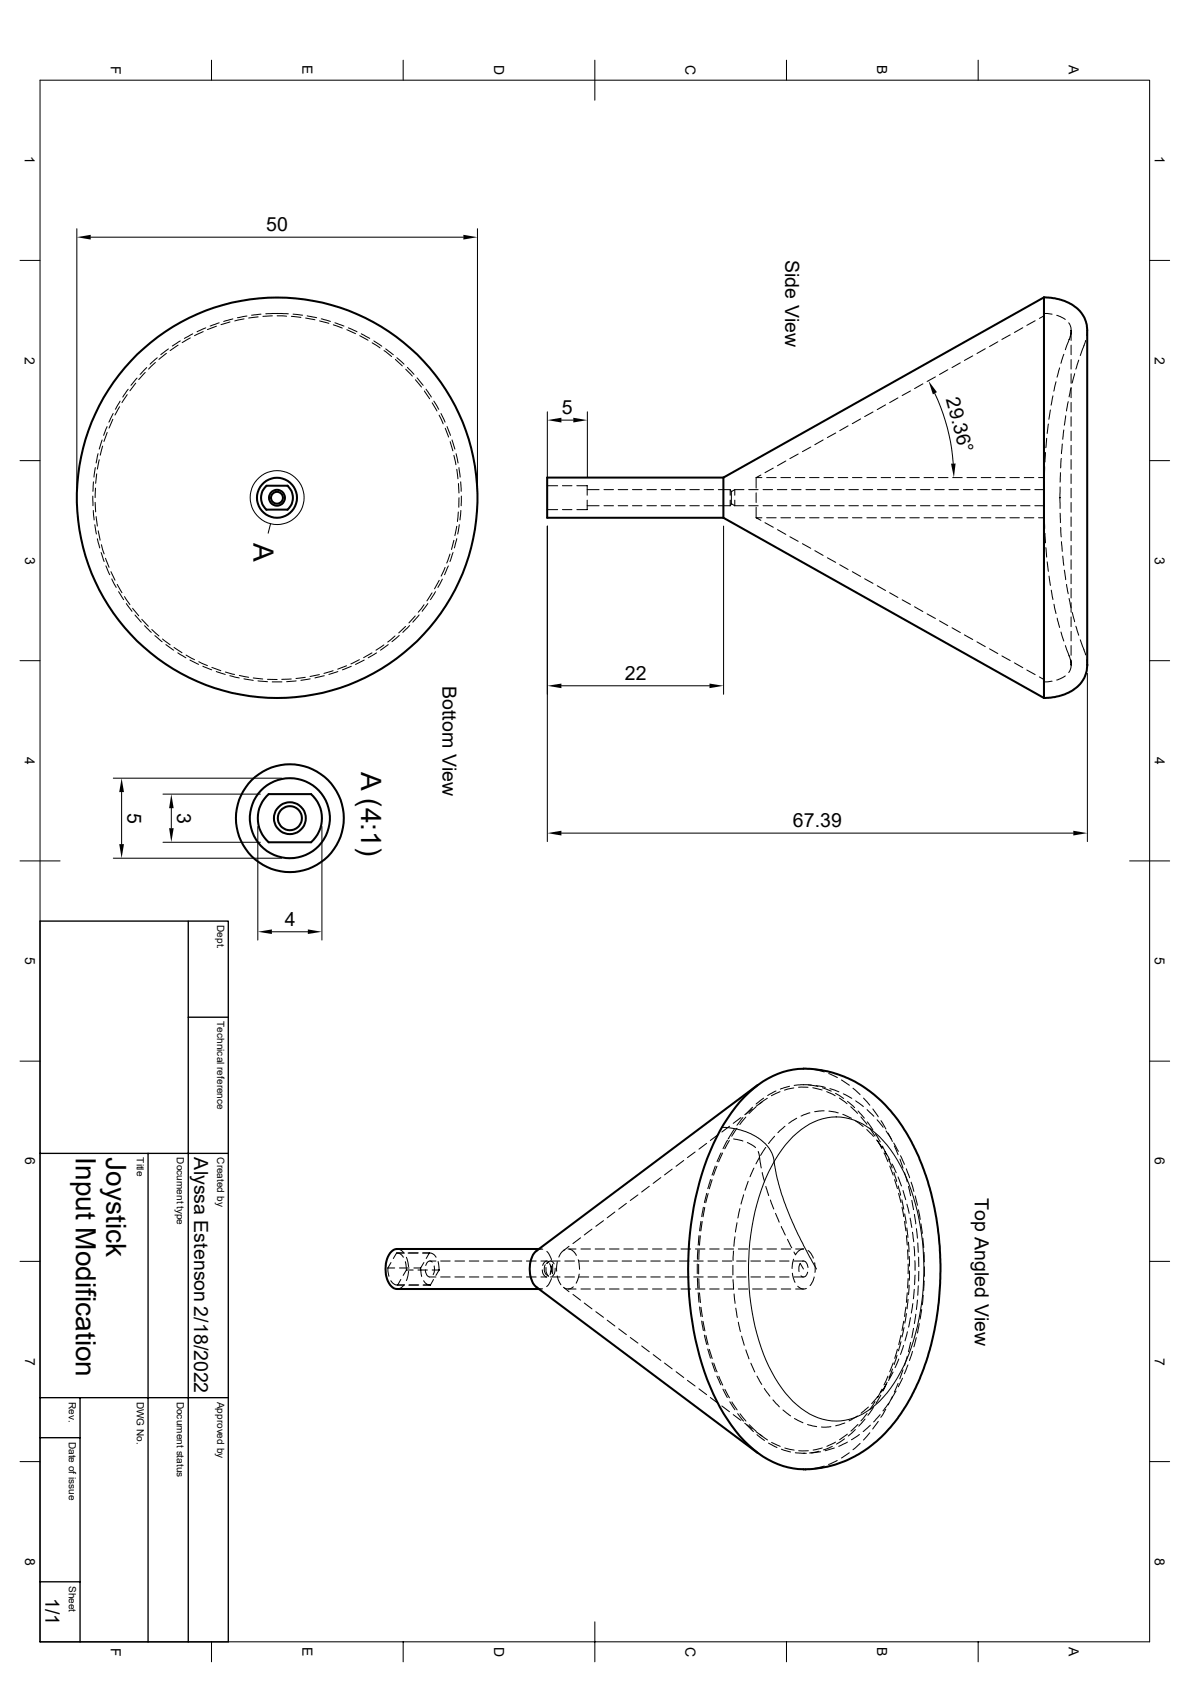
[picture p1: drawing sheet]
<svg xmlns="http://www.w3.org/2000/svg" width="297mm" height="420mm" viewBox="0 0 297 420" stroke-linecap="round" stroke-linejoin="round" font-family="sans-serif">
<g fill="none" stroke="#000" stroke-width=".25">
<path d="M52.8 15v5M100.6 15v5M148.5 15v10M196.3 15v5M244.1 15v5M10 20h276.9v390h-276.9zM19.2 57.1v65.1M22.6 59.2h93.1M119.2 57.1v65.1M5 65h5M58.1 79.6l-2.3 .7M60.9 79.6l-2.3 .5"/>
<path d="M61.6 78.9l-2.3 .4M64.4 79.1l-2.3 .3M65.2 78.4l-2.4 .3M66.3 78.4h5.7M68 78.9l-2.4 .1M69.2 78.9l2.3 .1M72.7 79l2.4 .2M73.2 78.4l2.3 .3M76.3 79.4l2.3 .4M76.7 78.9l2.3 .4M80.2 79.6l2.3 .7M260.6 78.3l2 .1"/>
<path d="M260.6 78.9l-1.2 .6M263.7 78.7l2.2 1.1M286.9 65h5M31.7 98.6l-1.3 1.9M32 97.2l-1.4 1.9M33.9 95.7l-1.5 1.9M34.2 94.4l-1.5 1.8M36.2 93l-1.6 1.8M36.6 91.8l-1.6 1.7M38.8 90.5l-1.7 1.7M39.2 89.3l-1.7 1.6M41.5 88.2l-1.8 1.5"/>
<path d="M42 87.1l-1.9 1.5M44.4 86.2l-1.9 1.3M45 85.1l-2 1.3M47.5 84.4l-2 1.2M48.1 83.4l-2.1 1.1M50.7 82.8l-2.1 1M51.4 81.9l-2.2 .9M54 81.4l-2.2 .9M54.7 80.6l-2.2 .8M57.4 80.4l-2.2 .7M79.8 80.1l2.3 .6M83.2 81.1l2.2 .8"/>
<path d="M83.6 80.6l2.3 .8M86.6 82.3l2.1 1M87 81.9l2.1 .9M89.8 83.8l2.1 1.2M90.2 83.4l2.1 1.1M92.9 85.6l2 1.3M93.3 85.1l2 1.3M95.8 87.5l1.9 1.5M96.3 87.1l1.9 1.5M98.7 89.7l1.7 1.7M99.1 89.3l1.7 1.6M101.3 92.2l1.6 1.7"/>
<path d="M101.7 91.7l1.6 1.8M103.7 94.8l1.5 1.8M104.1 94.4l1.5 1.8M105.9 97.6l1.3 2M106.3 97.2l1.4 1.9M224.1 99.4l-2.1 1.1M227.2 97.6l-2 1.2M230.3 95.8l-2 1.2M233.3 98.2a48.6 48.6 0 0 1 4.6 17.5M233.5 94.1l-2.1 1.1M236.6 92.3l-2.1 1.2M239.7 90.6l-2.1 1.2"/>
<path d="M242.8 88.9l-2.1 1.1M245.9 87.1l-2.1 1.2M249 85.3l-2 1.2M252.1 83.6l-2 1.2M255.3 81.8l-2.1 1.2M258.4 80.1l-2.1 1.1M262.8 98.8l-.5 2.4M263.6 95.3l-.6 2.4M264.5 91.9l-.7 2.3M265.5 88.5l-.7 2.2M266.7 80.6l.6 1.2v.7M267.3 96.8l-.5 2.3"/>
<path d="M267.3 82.5v.1a10.5 10.5 0 0 1-1.2 4.2l-.2 .5M267.3 82.5v2.5M267.3 86.2v2.4M267.3 89.8v2.4M267.3 93.3v2.4M267.3 96.9v2.4M268.2 93.3l-.6 2.3M269.2 89.9l-.7 2.3M271 85l-1.4 3.8M271.4 82.5l-.2 1.3M5 115h5M23.8 116.8l-.3 2.3"/>
<path d="M24.1 118.3l-.2 2.4M24.5 113.3l-.5 2.3M24.8 114.8l-.5 2.3M25.5 109.9l-.7 2.2M25.6 111.4l-.6 2.3M26.7 106.5l-.8 2.2M26.8 108l-.8 2.2M28.2 104.7l-1 2.2M28.2 103.3l-1 2.1M29.8 101.6l-1.1 2M30 100.2l-1.2 2M107.9 100.6l1.2 2"/>
<path d="M108.3 100.2l1.2 2M109.6 103.7l1 2.1M110.1 103.3l1 2.1M111.1 106.9l.9 2.2M111.6 106.5l.8 2.2M112.4 110.3l.6 2.3M112.8 109.9l.7 2.2M113.3 113.7l.5 2.3M113.8 113.3l.5 2.3M114 117.2l.3 2.3M114.6 116.8l.3 2.3M136.6 102.8v16.4"/>
<path d="M140.1 104.9h3M146.6 102.8v16.4M188.7 119.3v2.6M188.7 119.3h1.5M189.9 118.6l-1.2 .7M191.3 119.3h2.4M193 116.9l-2.1 1.1M194.9 119.3h2.4M196.1 115.1l-2 1.2M198.5 119.3h2.4M199.2 113.4l-2.1 1.1M202.1 119.3h2.3"/>
<path d="M202.4 111.6l-2.1 1.2M205.4 109.9l-2 1.1M205.7 119.3h2.3M208.6 108.1l-2.1 1.2M209.2 119.3h2.4M211.7 106.3l-2.1 1.2M212.8 119.3h2.3M214.8 104.6l-2.1 1.2M216.4 119.3h2.3M217.9 102.9l-2.1 1.1M219.9 119.3h2.4M221 101.1l-2.1 1.2"/>
<path d="M223.5 119.3h2.4M227.1 119.3h2.3M230.6 119.3h2.4M234.2 119.3h2.4M237.8 119.3h2.4M241.3 119.3h2.4M244.9 119.3h2.4M248.5 119.3h2.4M252.1 119.3h2.3M255.7 119.3h2.3M260.7 116.5l-.1 2.8h-1.4M260.9 113l-.1 2.4"/>
<path d="M261.2 109.4l-.2 2.4M261.7 105.9l-.3 2.3M262.2 102.4l-.4 2.3M264.7 118l-.1 2.4M264.9 114.5l-.2 2.3M265.1 110.9l-.2 2.4M265.5 107.4l-.2 2.3M266 103.8l-.4 2.4M266.6 100.3l-.4 2.3M267.3 100.5v2.4M267.3 104.1v2.3M267.3 107.7v2.3"/>
<path d="M267.3 111.2v2.4M267.3 114.8v2.4M267.3 118.4v2.3M286.9 115h5M23.2 123.9v2.4M23.3 127.5l.2 2.3M23.3 120.3l-.1 2.4M23.7 131l.3 2.3M23.7 125.4l.2 2.4M23.8 121.9l-.1 2.3M24 129l.3 2.4M24.3 134.5l.6 2.3"/>
<path d="M24.5 132.5l.5 2.4M25.2 138l.8 2.2M25.3 136l.7 2.3M26.3 139.4l.9 2.2M67.5 130.8l-.6 2.3M112.3 138.3l-.8 2.3M113.1 138l-.8 2.2M113.3 134.9l-.6 2.3M114 131.4l-.5 2.3M114 134.5l-.6 2.3M114.4 127.8l-.2 2.4M114.4 120.7l.2 2.4"/>
<path d="M114.6 124.3l-.1 2.4M114.6 131l-.3 2.3M115 120.3l.1 2.4M115 127.5l-.2 2.3M115.1 123.9v2.4M136.6 127.3h2.6M136.6 121.3h2.6M136.6 131.4v78.7M140.4 127.3h2.3M140.4 121.3h2.3M144 121.3h2.6v2.4M146.6 122.3h2.9"/>
<path d="M146.6 126.3h2.9M146.6 124.9v2.4h-2.6M150.7 122.3h2.4M150.7 126.3h2.4M154.3 122.3h2.4M154.3 126.3h2.4M157.9 122.3h2.3M157.9 126.3h2.3M161.5 122.3h2.3M161.5 126.3h2.3M165 122.3h2.4M165 126.3h2.4"/>
<path d="M168.6 122.3h2.4M168.6 126.3h2.4M172.2 122.3h2.3M172.2 126.3h2.3M175.7 122.3h2.4M175.7 126.3h2.4M179.3 122.3h2.9M179.3 126.3h2.9M180.6 131.4v42M182.2 122.3v1.4M182.2 124.9v1.4M182.2 122.3l.3 .5 .9-.5"/>
<path d="M182.5 122.8v3M182.5 125.8l-.3 .5M182.5 125.8l.9 .5M183.4 122.3h2.3M183.4 126.3h2.3M183.4 124.9v1.4M183.4 122.3v1.4M186.9 122.3h2.3M186.9 126.3h2.3M188.7 123.1v2.4M188.7 126.7v2.6M188.7 129.3l1.2 .6"/>
<path d="M188.7 129.3h1.5M190.5 122.3h2.3M190.5 126.3h2.3M190.9 130.5l2.1 1.2M191.3 129.3h2.4M194 122.3h2.4M194 126.3h2.4M194.1 132.2l2 1.2M194.9 129.3h2.4M197.1 134l2.1 1.2M197.6 122.3h2.3M197.6 126.3h2.3"/>
<path d="M198.5 129.3h2.4M200.3 135.8l2.1 1.1M201.2 122.3h2.3M201.2 126.3h2.3M202.1 129.3h2.3M203.4 137.5l2 1.2M204.7 122.3h2.4M204.7 126.3h2.4M205.7 129.3h2.3M206.5 139.3l2.1 1.1M208.3 122.3h2.4M208.3 126.3h2.4"/>
<path d="M209.2 129.3h2.4M211.9 122.3h2.3M211.9 126.3h2.3M212.8 129.3h2.3M215.4 122.3h2.4M215.4 126.3h2.4M216.4 129.3h2.3M219 122.3h2.4M219 126.3h2.4M219.9 129.3h2.4M222.6 122.3h2.4M222.6 126.3h2.4"/>
<path d="M223.5 129.3h2.4M226.1 122.3h2.4M226.1 126.3h2.4M227.1 129.3h2.3M229.7 122.3h2.4M229.7 126.3h2.4M230.6 129.3h2.4M233.3 122.3h2.4M233.3 126.3h2.4M234.2 129.3h2.4M236.9 122.3h2.3M236.9 126.3h2.3"/>
<path d="M237.8 129.3h2.4M240.5 122.3h2.3M240.5 126.3h2.3M241.3 129.3h2.4M244 122.3h2.4M244 126.3h2.4M244.9 129.3h2.4M247.6 122.3h2.4M247.6 126.3h2.4M248.5 129.3h2.4M251.2 122.3h2.3M251.2 126.3h2.3"/>
<path d="M252.1 129.3h2.3M254.7 122.3h2.4M254.7 126.3h2.4M255.7 129.3h2.3M258.3 122.3h2.3M258.3 126.3h2.3M259.2 129.3h1.4M260.6 122.3v4M260.6 122.3v2.5M260.6 126v.3M260.6 129.3l.1 2.7M260.6 127.4v1.9"/>
<path d="M260.6 123.8v2.4M260.6 120.2v2.4M260.8 133.2l.1 2.4M261 136.7l.2 2.4M264.6 121.6v5.4M264.6 128.1l.1 2.4M264.7 131.7l.2 2.4M264.9 135.3l.2 2.4M265.3 138.9l.2 2.3M267.3 121.9v2.4M267.3 125.5v2.4M267.3 129.1v2.3"/>
<path d="M267.3 132.6v2.4M267.3 136.2v2.4M267.3 139.8v2.4M26.4 141.3l1 2.2M27.7 142.7l1 2.2M27.9 144.6l1.1 2.1M29.3 145.9l1.1 2.1M29.6 147.7l1.3 2M31.1 149l1.3 2M31.5 150.7l1.4 2M33.1 151.9l1.5 1.9M33.7 153.6l1.6 1.8"/>
<path d="M35.4 154.6l1.6 1.8M36.1 156.3l1.7 1.6M37.9 157.2l1.8 1.6M38.7 158.7l1.8 1.5M40.6 159.6l1.9 1.4M98.6 158.8l-1.8 1.5M99.7 158.7l-1.9 1.5M101.2 156.4l-1.7 1.6M102.2 156.2l-1.7 1.7M103.6 153.8l-1.5 1.7M104.6 153.5l-1.6 1.9M105.8 151l-1.4 1.9"/>
<path d="M106.8 150.7l-1.4 2M107.8 148l-1.2 2M108.7 147.7l-1.3 2M109.6 144.9l-1.1 2.1M110.4 144.6l-1.1 2.1M111.1 141.7l-1 2.1M111.9 141.3l-.9 2.2M209.6 141l2.1 1.2M212.7 142.7l2.1 1.2M215.8 144.5l2.1 1.2M218.9 146.3l2.1 1.1M222 148l2.1 1.2"/>
<path d="M225.2 149.8l2 1.1M228.3 151.5l2 1.2M231.4 153.3l2.1 1.1M234.5 155l2.1 1.2M237.6 156.8l2.1 1.1M240.7 158.5l2.1 1.2M261.4 140.3l.3 2.4M261.8 143.8l.4 2.4M262.4 147.4l.4 2.3M263.1 150.9l.5 2.3M263.9 154.3l.6 2.4M264.8 157.8l.7 2.3"/>
<path d="M265.6 142.4l.4 2.3M266.2 145.9l.4 2.4M266.8 149.4l.5 2.4M267.3 143.3v2.5M267.3 146.9v2.4M267.3 150.5v2.4M267.3 154.1v2.4M267.3 157.6v2.4M267.6 152.9l.6 2.3M268.5 156.4l.7 2.2M269.6 159.8l1.4 3.7M5 165h5"/>
<path d="M41.4 161l1.9 1.3M43.4 161.7l2 1.3M44.4 163l2 1.3M46.4 163.6l2.2 1.1M47.4 164.8l2.2 1.1M49.6 165.2l2.2 1M50.6 166.4l2.2 .9M52.9 166.7l2.2 .8M54 167.7l2.2 .7M56.3 167.8l2.2 .6M57.4 168.7l2.3 .6M59.7 168.7l2.4 .4"/>
<path d="M60.9 169.5l2.3 .4M63.2 169.3l2.4 .2M64.4 170l2.4 .2M66.8 169.6l2.4 .1M67.9 170.3h2.5M72.7 169.5l-2.4 .1M73.9 170l-2.4 .2M76.2 169.1l-2.3 .3M77.4 169.5l-2.3 .4M79.7 168.4l-2.3 .5M80.9 168.7l-2.3 .6M83.1 167.5l-2.2 .6"/>
<path d="M84.3 167.7l-2.2 .7M86.5 166.2l-2.2 .9M87.7 166.4l-2.2 .9M89.7 164.7l-2.1 1.1M90.9 164.8l-2.2 1.1M92.8 163l-2 1.2M94 163l-2.1 1.3M95.8 161l-1.9 1.3M96.9 161l-1.9 1.3M140.1 171.2h37M243.8 160.3l2.1 1.2M247 162l2 1.2"/>
<path d="M250.1 163.8l2 1.1M253.2 165.5l2.1 1.2M256.3 167.3l2.1 1.1M259.4 169l1.2 .7M262.6 170.1l-2 .2M265.9 161.2l.3 1a8.8 8.8 0 0 1 1.1 3.8v-1.2M265.9 168.8l-2.2 1M267.3 161.2v2.4M267.3 166v.8l-.6 1.1M271.2 164.7l.2 1.3M271.4 168.1v42M286.9 165h5"/>
<path d="M28.3 194.3h42M30.4 197.8v13M40.7 198.3h24.3M5 215h10M28.3 214.3h42M40.7 210.3h24.3M42.8 201.8v5M64.3 206.4v28.3M80.3 206.4v28.3M140.1 208h127.8M281.9 215h10M67.9 232.7h8.9"/>
<path d="M5 265h5M184.9 279.1l-1.9 1.4M185.4 279.1l-1.5 1.9M186.1 278.9l-1.4 1.9M187.8 276.9l-1.9 1.4M187.8 276.5l-1.6 1.7M188.7 276.4l-1.8 1.6M190.2 275.2l-1.5 1M190.6 274.2l-1.9 1.5M191.5 274.2l-1.9 1.4M193.7 272.4l-2.1 1.2M194.7 272.6l-2.2 1"/>
<path d="M197.1 271.2l-2.3 .7M198.1 271.7l-2.3 .5M198.8 279.2l-2 1.3M199.3 271.5h2.4M200.5 266.8l1.7 .1M201.8 270.9l2.3 .4M202.1 277.9l-2.2 .8M202.5 270.9l-2.6-.1-1.7 .2M202.9 271.6l2.3 .6M203.4 267.1l2.3 .6M203.7 271.1l2.3 .4M205.3 271.6l2.2 .9"/>
<path d="M205.7 277.4l-2.4 .2M206.3 272.6l2.1 1M206.8 268.1l2.2 1M206.9 277.5l2.3 .4M207.1 271.8l2.3 .8M208.5 273l2.1 1.3M209.5 274.2l1.9 1.4M210 269.7l2 1.3M210.4 278.3l2.1 .9M210.5 273.1l2.1 1.1M211.5 275l1.8 1.6M212.3 276.4l1.7 1.6"/>
<path d="M212.9 271.7l1.8 1.6M213.5 279.9l1.9 1.4M213.6 274.9l1.9 1.4M214.2 277.4l1.5 1.8M214.9 278.9l1.5 1.9M215.5 274.2l1.6 1.8M216.4 277.1l1.7 1.6M217.8 276.9l1.4 1.9M218.9 279.6l1.5 1.9M219.9 279.8l1.2 2.1M286.9 265h5M159.2 298.4l-1.9 1.4"/>
<path d="M162.1 296.2l-2 1.4M164.9 294l-1.9 1.5M167.8 291.9l-1.9 1.5M170.6 289.8l-1.9 1.4M173.5 287.7l-1.9 1.4M176.4 298l-.6 2.3M176.4 285.5l-1.9 1.4M176.7 298l-.6 2.3M177.3 294.5l-.6 2.3M177.7 294.6l-.7 2.2M178.5 291.2l-.8 2.2M178.9 291.2l-.8 2.3"/>
<path d="M179.2 283.3l-1.9 1.5M180 287.9l-1 2.2M180.2 281.5l3.7 .4 2.9 .9a9.8 9.8 0 0 1 6.2 6.2l1.1 5.6 2.1 6.6 3 7 4.6 8.7M180.3 287.9l-.9 2.2M181.6 284.7l-1.1 2.1M182 284.8l-1.1 2.1M182.1 281.2l-1.9 1.5M183.1 284.4l2.3 .5M183.3 281.9l-1.5 2.4h.1M183.9 281.7l-1.3 2M185.6 298.3l-.6 2.4M186.5 285.3l2.1 1.3"/>
<path d="M186.7 295l-.7 2.2M188.2 291.7l-1 2.1M189.2 287.5l.4 1.4M189.6 288.9l.4 2.7M189.6 288.9l-.9 1.7M190.2 292.8l.6 2.3M191.1 296.2l.8 2.3M191.1 286.5l-1.3 2M192.3 299.6l.8 2.3M193.3 283.7l-1.5 1.8M195.9 281.2l-1.8 1.6M197.9 283.8a14.6 14.6 0 0 1 14.2-4.4 21.2 21.2 0 0 1 11.9 10.3 55.3 55.3 0 0 1 6.5 30.1 50.4 50.4 0 0 1-8.2 26.8 18.2 18.2 0 0 1-12.5 8.2 15.7 15.7 0 0 1-12.8-5.9 42.1 42.1 0 0 1-9.3-21.4 60.4 60.4 0 0 1 4.2-35l2.4-4.2 1.7-2.4z"/>
<path d="M216.3 282.1l1.7 1.7M216.5 280.1l1.3 2M217.1 281.7l1.3 2M218.5 283.1l1.2 2M218.8 284.6l1.4 2M219 284.7l1.1 2.1M220.3 286.2l1 2.1M220.6 287.9l1 2.2M220.9 287.5l1.2 2.1M221.1 282.4l1.4 2M221.7 282.9l1 2.1M221.8 289.4l.9 2.2"/>
<path d="M222.1 291.2l.8 2.2M222.6 290.7l1.1 2.1M223.1 285.4l1.1 2.1M223.1 292.7l.7 2.3M223.2 286.1l1 2.2M223.3 294.6l.7 2.2M224.2 293.9l.8 2.2M224.2 296.1l.6 2.3M224.3 298l.6 2.3M224.6 289.4l.8 2.3M224.7 288.6l1 2.1M225.1 299.6l.5 2.3"/>
<path d="M225.4 297.3l.7 2.3M225.8 292.8l.6 2.3M226.2 291.8l.8 2.3M226.7 296.2l.6 2.4M227.4 295.2l.7 2.3M227.6 299.7l.4 2.3M228.4 298.6l.6 2.3M5 315h5M96.8 316.6h1.7M96.8 316.6l.3 2.1M97.5 319.8l.2 .2a1.73 1.73 0 0 0 1.6 .8M97.6 315.3l-.8 1.3"/>
<path d="M99 312.9a1.74 1.74 0 0 1 1.7 1M99 312.9l-.8 1.3M99.1 311.9a2.15 2.15 0 0 1 1.8 1M99.7 316.6h2.4M100 319.5l-.7 1.3M100.8 312.8l-1.8 .1M101.2 315l.2 2.1M101.4 313.9l.6 2.4M101.4 317.1l-.8 1.4M101.4 317.1h1.7M102 317.5l-.6 2.2M103.3 316.6h1.7"/>
<path d="M104.3 317.1h2.4M104.4 312.8l-2.5 .1M105 316.6l.2 2.1M105.7 319.8a1.77 1.77 0 0 0 1.7 1M105.8 315.3l-.8 1.3M106.2 317.1a1.61 1.61 0 0 0 1 1.8h1.6M107.3 312.8l-1.8 .1M107.3 314.9h1.5M107.9 315.1a.99 .99 0 0 0-1.1-.1 .99 .99 0 0 0-.5 1M107.9 317.1h1.7M108.2 319.5l-.8 1.3M108.4 316.1v1.6l-.3 .6"/>
<path d="M108.8 313.9a1.77 1.77 0 0 0-1.7-1l-.7 1.3M109.3 315l.3 2.1M109.6 317.1l-.8 1.4M110 314.9h2.4M110 318.9h2.4M113.5 314.9h2.5M113.5 318.9h2.5M117.1 314.9h2.4M117.1 318.9h2.4M120.7 314.9h2.4M120.7 318.9h2.4M124.2 314.9h2.5"/>
<path d="M124.2 318.9h2.5M127.8 314.9h2.4M127.8 318.9h2.4M131.4 314.9h2.4M131.4 318.9h2.4M134.5 311.9h.6M135 314.9h1.5M135.3 317.1a1.7 1.7 0 0 0 1.1 1.8h-1.4M135.5 311.9h-.5l-1.1 .4M136.1 315.8a2.26 2.26 0 0 0 .2 2.4M136.3 316.5v1.1l.6 1M136.4 318.3l.5 .4"/>
<path d="M136.5 312.5l.4 .4 .7 1.6M136.6 315.5a.88 .88 0 0 1 .9-.6 .88 .88 0 0 1 .8 .7M136.9 315l-.5 .5M137 315.1a.97 .97 0 0 0-1-.1 .97 .97 0 0 0-.5 1M137.1 315.6a2.31 2.31 0 0 1 .2 2.3M137.4 314.9h2.4M137.4 318.9h2.4M137.5 316.1v1.6l-.2 .6M137.6 319.2l-.7 1.6-.5 .5M137.9 315.7v2.4M138.6 316.7a2.23 2.23 0 0 1-.8 2M139.1 318.6l.2 .9 .7 1.3"/>
<path d="M139.1 315l-.2 2.4M141 314.9h2.4M141 318.9h2.4M141 312.1a2.77 2.77 0 0 0-1.5 1.8M141.8 311.9h2M142 311.2l-1.4 1.1M142.1 311.9a2.41 2.41 0 0 1 1.7 1.6M144.3 314.6l.4 2.3M144.6 314.9h2.3M144.6 318.9h2.3M144.6 318.1l-.8 2.3M144.9 309.1l-1.9 1.4"/>
<path d="M145 311.9h2.4M147.7 306.9l-1.9 1.5M148.1 314.9h2.4M148.1 318.9h2.4M148.5 311.9h2.4M150.6 304.8l-1.9 1.4M151.7 314.9h2.4M151.7 318.9h2.4M152.1 311.9h2.4M153.5 302.6l-1.9 1.5M155.3 314.9h2.3M155.3 318.9h2.3"/>
<path d="M155.7 311.9h2.4M156.3 300.5l-1.9 1.4M158.8 314.9h2.4M158.8 318.9h2.4M159.3 311.9h2.3M162.4 314.9h2.4M162.4 318.9h2.4M162.9 311.9h2.3M166 314.9h2.4M166 318.9h2.4M166.4 311.9h2.4M169.5 314.9h2.5"/>
<path d="M169.5 318.9h2.5M170 311.9h2.4M173.1 314.9h2.4M173.1 318.9h2.4M173.6 311.9h2.3M174 315.6v2.4M174.1 319.2l.1 2.4M174.2 312.1l-.1 2.4M174.4 315.7v2.4M174.4 319.3l.1 2.3M174.5 308.5l-.3 2.4M174.5 312.1l-.1 2.4"/>
<path d="M174.8 308.6l-.2 2.3M174.9 305l-.3 2.3M175.3 305l-.4 2.4M175.6 301.5l-.5 2.3M175.9 301.5l-.4 2.3M176.7 314.9h2.4M176.7 318.9h2.4M177.1 311.9h2.4M180.3 314.9h2.4M180.3 318.9h2.4M180.7 311.9h2.4M182.9 315.9v2.4"/>
<path d="M183 319.5l.1 2.4M183.1 312.4l-.1 2.3M183.4 308.8l-.2 2.4M183.9 314.9h2.3M183.9 318.9h2.3M183.9 305.3l-.3 2.3M184.3 311.9h2.3M184.7 301.8l-.6 2.3M187.4 314.9h2.4M187.4 318.9h2.4M187.8 311.9h2.4M191 314.9h2.4"/>
<path d="M191 318.9h2.4M191.4 311.9h2.4M193.5 303l1 2.2M194.6 314.9h2.3M194.6 318.9h2.3M195 306.2l1 2.2M195 311.9h2.4M196.6 309.5l1 2.1M197.8 317.9l.6 2.3M198.1 314.4l-.4 2.3M198.2 314.9h2.3M198.2 318.9h2.3"/>
<path d="M198.6 311.9h2l-.7 .1-.6 .4-.8 .9-.3-.7M200.3 314.9h.4l.4 .2 .6 1.4M200.5 316.9l-.8-1.4-.3 .9v1.1M201.6 317.7l-.7 1.1-.5 .1-.5-.3M201.7 312.3l.8 .8 .5 1.1M203.2 318.9l-.3 1.1-.7 1M203.3 315.3l.1 2.4M225.1 301.5l.5 2.3M225.8 305l.3 2.3M225.8 303.1l.4 2.3M226.2 308.5l.2 2.4M226.4 306.6l.2 2.4"/>
<path d="M226.4 300.7l.5 2.3M226.5 312.1l.1 2.4M226.7 319.2l-.2 2.4M226.7 315.6v2.5M226.7 310.2l.2 2.3M226.9 313.7l.1 2.4M227 317.3l-.1 2.4M227.2 304.2l.4 2.3M227.8 307.7l.2 2.3M228.1 311.2l.2 2.4M228.2 303.2l.4 2.4M228.3 314.8l.1 2.4"/>
<path d="M228.4 318.4l-.1 2.4M228.7 306.8l.3 2.4M229.1 310.3l.1 2.4M229.2 302.1l.5 2.4M229.3 313.9v2.4M229.3 317.5v2.4M229.9 305.6l.3 2.4M230.3 309.2l.2 2.3M230.6 312.7l.1 2.4M230.7 319.9l-.2 2.3M230.7 316.3v2.4M286.9 315h5"/>
<path d="M99.1 320.9h1.7M99.3 320.8h1.7M100.9 320.8a2.15 2.15 0 0 1-1.8 1.1M102 320.9h2.4M102.2 320.8h2.3M105.6 320.9h1.7M105.7 320.8h1.7M133.9 321.4l.6 .3 .9 .1M134.5 321.9h.6M140.6 321.4l1.4 1.1M141.8 321.9h2M143 323.2l1.9 1.5"/>
<path d="M143.1 321.3a1.76 1.76 0 0 1-2.2 .3M145 321.9h2.4M145.8 325.4l1.9 1.4M148.5 321.9h2.4M148.7 327.5l1.9 1.4M151.6 329.6l1.9 1.5M152.1 321.9h2.4M154.4 331.8l1.9 1.4M155.7 321.9h2.4M157.3 334l1.9 1.4M159.3 321.9h2.3M160.1 336.1l2 1.4"/>
<path d="M162.9 321.9h2.3M163 338.2l1.9 1.5M166.4 321.9h2.4M170 321.9h2.4M173.6 321.9h2.3M174.2 322.8l.3 2.4M174.6 322.8l.2 2.4M174.6 326.3l.3 2.4M175 326.4l.3 2.4M175.1 329.9l.5 2.3M175.5 329.9l.4 2.4M175.8 333.4l.6 2.3"/>
<path d="M176.2 333.5l.5 2.3M176.7 336.8l.6 2.3M177 336.9l.8 2.3M177.1 321.9h2.4M180.7 321.9h2.4M183.2 323.1l.3 2.4M183.6 326.6l.4 2.4M184.3 330.2l.5 2.3M184.3 321.9h2.3M185.1 333.6l.7 2.3M186.1 337.1l.8 2.2M187.8 321.9h2.4"/>
<path d="M191.4 321.9h2.4M195 321.9h2.4M198.6 321.9h2M199.1 321.2l1.2 .7 1-.2M223.9 338.5l-.7 2.2M224 336.9l-.7 2.3M224.3 339.3l-.9 2.2M224.9 333.4l-.6 2.3M224.9 335l-.7 2.3M225.5 336l-.8 2.2M225.6 329.9l-.5 2.3M225.6 331.5l-.5 2.3"/>
<path d="M226.1 326.4l-.3 2.3M226.2 328l-.4 2.4M226.4 338.7l-.6 2.3M226.4 322.8l-.2 2.4M226.5 332.5l-.6 2.3M226.7 324.4l-.3 2.4M226.9 320.9l-.2 2.4M227.2 329l-.4 2.4M227.3 335.2l-.6 2.3M227.8 337.4l-.8 2.3M227.8 325.5l-.3 2.4M228 331.7l-.4 2.3"/>
<path d="M228.2 321.9l-.2 2.4M228.6 328.2l-.4 2.3M228.7 334l-.6 2.3M229 324.6l-.3 2.4M229.2 321.1l-.1 2.3M229.4 330.5l-.4 2.4M230 327l-.3 2.4M230.4 323.4l-.2 2.4M165.9 340.4l1.9 1.4M168.7 342.5l1.9 1.5M171.6 344.7l1.9 1.4M174.5 346.8l1.9 1.4"/>
<path d="M177.3 349l1.9 1.4M177.7 340.3l.8 2.2M178.1 340.4l.9 2.2M178.9 343.6l1 2.2M179.4 343.7l1 2.2M180.2 351.1l1.9 1.4M180.4 346.9l1.1 2.1M180.9 346.9l1.2 2.1M182.2 350l1.2 2M182.7 350.1l1.3 1.9M183 353.2l1.9 1.5M184.1 353l1.5 1.8"/>
<path d="M184.7 353l1.5 1.8M185.9 355.4l1.9 1.4M186.4 355.8l1.6 1.7M187 355.7l1.7 1.7M187.4 340.4l1 2.2M188.7 357.5l1.5 1.1M188.9 358.2l1.9 1.5M188.9 343.6l1.2 2.1M189.6 358.1l2 1.4M190.8 346.7l1.4 1.9M192.9 349.5l1.6 1.8M195.4 352.1l1.9 1.4"/>
<path d="M198.3 354.2l2.1 1.1M201.5 355.7l2.3 .5M207.4 356.2l-2.4 .1M210.8 359.3l-2 1.3M210.9 355.3l-2.3 .7M211.5 358.1l-2 1.4M213.5 357l-1.8 1.6M214 353.6l-2.1 1.2M214.1 355.7l-1.7 1.6M214.5 358.2l-2 1.3M215.9 354.3l-1.6 1.8M216.4 352.9l-1.5 1.9"/>
<path d="M216.7 351.3l-1.8 1.6M217.1 357.8l-1.6 1.8M217.2 355.9l-1.8 1.6M218 351.5l-1.4 1.9M218.4 350l-1.3 2M219.1 348.7l-1.5 1.8M219.2 354.9l-1.4 1.9M219.7 353.2l-1.6 1.8M219.8 348.4l-1.1 2M220.1 346.9l-1.1 2.1M221.1 351.9l-1.3 2M221.1 345.7l-1.3 2"/>
<path d="M221.4 345.1l-1 2.2M221.6 343.6l-1 2.2M221.8 350.4l-1.4 1.9M222.7 348.7l-1 2.1M222.8 341.8l-.9 2.3M222.9 342.6l-1.1 2.1M222.9 340.3l-.8 2.2M223.6 347.3l-1.2 2.1M224.2 345.4l-1 2.2M225.3 344.1l-1.1 2.2M225.4 342.1l-.8 2.2M226.6 340.8l-.9 2.2"/>
<path d="M5 365h5M191.8 360.3l2.1 1.1M192.6 360.2l2.1 .9M195 361.9l2.3 .6M195.9 361.6l2.3 .5M198.5 362.8l2.4 .1M199.3 362.2h2.5M200.5 362.9h.8M202.2 366.8l-1.7 .1M204.4 362.4l-2.3 .4M204.8 362.5l-2.4 .3M205.2 361.5l-2.3 .6"/>
<path d="M205.7 366.1l-2.3 .5M207.7 361.1l-2.2 .9M208.2 361.6l-2.2 .6M208.5 360.1l-2.1 1M209 364.7l-2.2 1M211.5 360.1l-2.2 1M212 362.8l-2 1.3M214.7 360.4l-1.8 1.6M286.9 365h5M52.8 410v5M100.6 410v5M148.5 405v10"/>
<path d="M196.3 410v5M244.1 410v5"/>
<circle cx="69.2" cy="124.2" r="6.7"/>
</g>
<g fill="none" stroke="#000" stroke-width=".51">
<path d="M260.6 74.3v100M260.6 74.3l2.8 .2 2.7 .9a8.1 8.1 0 0 1 5.3 9v81.6M260.6 74.3l-80 45M180.6 119.3h-44v10h44M180.6 119.3v10M66.5 127.3h5.3M71.8 121.3a4 4 0 0 1 0 6M71.8 121.3h-5.3a4 4 0 0 0 0 6M180.6 129.3l80 45M271.4 166a8.2 8.2 0 0 1-6.9 7.7l-1.4 .4-2.5 .2M271.4 166h.1M66.5 198.9l.6-.6h10.5a8 8 0 0 1 0 12h-10.5a8 8 0 0 1-.6-11.4z"/>
<path d="M189.1 270.9l-55.2 41.4a6.8 6.8 0 0 0-1.3 7l.4 1.1 .9 1 55.2 41.4M200.5 266.9a20.9 20.9 0 0 0-14.7 7 52.7 52.7 0 0 0-12.2 25.4 81.8 81.8 0 0 0 3.6 46.9 38.5 38.5 0 0 0 13.2 17.5 18.7 18.7 0 0 0 10.1 3.2M200.5 266.8a29.4 29.4 0 0 1 24.1 13.6l2.9 4.8a72.3 72.3 0 0 1 6.6 41.7l-.8 5.1-1.4 5.5a45.8 45.8 0 0 1-13.4 22.6 27.7 27.7 0 0 1-18 6.8M134.5 311.9h-35.4a3.8 3.8 0 0 0-2.8 3.7 6.1 6.1 0 0 0 2 6.1l.8 .2h35.4"/>
<circle cx="69.1" cy="124.3" r="1.49"/>
<circle cx="69.1" cy="124.3" r="5"/>
<circle cx="69.1" cy="124.3" r="1.98"/>
<circle cx="69.2" cy="124.3" r="50"/>
<circle cx="72.3" cy="204.3" r="4"/>
<circle cx="72.3" cy="204.3" r="10"/>
<circle cx="72.3" cy="204.3" r="2.99"/>
<circle cx="72.3" cy="204.3" r="13.5"/>
</g>
<path d="M10 230h47v180h-47zM47 230v180M47 254h10M10 288h47M37 288v122M10 359h10M10 349h47M20 349v61M10 395h10" fill="none" stroke="#000" stroke-width=".34"/>
<g fill="#000">
<path d="M19.2 59.2l3.4-.6v1.2zM115.7 58.6l3.5 .6-3.5 .6zM231.7 95.1l2.1 2.8-1 .6zM136.6 104.9l3.5-.6v1.2zM143.1 104.3l3.5 .6-3.5 .6zM237.4 115.8l1.1-.1-.4 3.6zM136.6 171.2l3.5-.5v1.1zM177.1 170.7l3.5 .5-3.5 .6zM30.4 194.3l.5 3.5h-1.1zM29.8 210.8h1.1l-.5 3.5zM42.8 198.3l.5 3.5h-1.1zM42.2 206.8h1.1l-.5 3.5z"/>
<path d="M136.6 208l3.5-.6v1.2zM267.9 207.4l3.5 .6-3.5 .6zM64.3 232.7l3.6-.6v1.1zM76.8 232.1l3.5 .6-3.5 .5z"/>
</g>
<g font-size="7">
<text x="63.2" y="135.6" transform="rotate(90 63.2 135.6)">A</text>
<text x="90.2" y="192.7" transform="rotate(90 90.2 192.7)">A (4:1)</text>
<text x="19" y="289" transform="rotate(90 19 289)">Input Modification</text>
<text x="26.5" y="289" transform="rotate(90 26.5 289)">Joystick</text>
</g>
<g font-size="4.9">
<text x="66.5" y="57.8">50</text>
<text x="196" y="64.9" transform="rotate(90 196 64.9)">Side View</text>
<text x="236.1" y="99.6" transform="rotate(75 236.1 99.6)">29.36°</text>
<text x="140.2" y="103.5">5</text>
<text x="110.4" y="171.3" transform="rotate(90 110.4 171.3)">Bottom View</text>
<text x="156" y="169.8">22</text>
<text x="31.8" y="202.9" transform="rotate(90 31.8 202.9)">5</text>
<text x="44.2" y="202.9" transform="rotate(90 44.2 202.9)">3</text>
<text x="197.9" y="206.6">67.39</text>
<text x="71.1" y="231.3">4</text>
<text x="48.5" y="289" transform="rotate(90 48.5 289)">Alyssa Estenson 2/18/2022</text>
<text x="243.3" y="299.1" transform="rotate(90 243.3 299.1)">Top Angled View</text>
<text x="11.3" y="399.1" transform="rotate(90 11.3 399.1)">1/1</text>
</g>
<g font-size="3.5">
<text x="27.6" y="16.4" transform="rotate(90 27.6 16.4)">F</text>
<text x="75.5" y="16.3" transform="rotate(90 75.5 16.3)">E</text>
<text x="123.3" y="16.3" transform="rotate(90 123.3 16.3)">D</text>
<text x="171.1" y="16.3" transform="rotate(90 171.1 16.3)">C</text>
<text x="218.9" y="16.3" transform="rotate(90 218.9 16.3)">B</text>
<text x="266.8" y="16.3" transform="rotate(90 266.8 16.3)">A</text>
<text x="6.2" y="39" transform="rotate(90 6.2 39)">1</text>
<text x="288.2" y="39" transform="rotate(90 288.2 39)">1</text>
<text x="6.2" y="89" transform="rotate(90 6.2 89)">2</text>
<text x="288.2" y="89" transform="rotate(90 288.2 89)">2</text>
<text x="6.3" y="139" transform="rotate(90 6.3 139)">3</text>
<text x="288.2" y="139" transform="rotate(90 288.2 139)">3</text>
<text x="6.2" y="189" transform="rotate(90 6.2 189)">4</text>
<text x="288.2" y="189" transform="rotate(90 288.2 189)">4</text>
<text x="6.3" y="239" transform="rotate(90 6.3 239)">5</text>
<text x="288.2" y="239" transform="rotate(90 288.2 239)">5</text>
<text x="6.3" y="289" transform="rotate(90 6.3 289)">6</text>
<text x="288.2" y="289" transform="rotate(90 288.2 289)">6</text>
<text x="6.3" y="339" transform="rotate(90 6.3 339)">7</text>
<text x="288.2" y="339" transform="rotate(90 288.2 339)">7</text>
<text x="6.3" y="389" transform="rotate(90 6.3 389)">8</text>
<text x="288.2" y="389" transform="rotate(90 288.2 389)">8</text>
<text x="27.6" y="411.4" transform="rotate(90 27.6 411.4)">F</text>
<text x="75.5" y="411.3" transform="rotate(90 75.5 411.3)">E</text>
<text x="123.3" y="411.2" transform="rotate(90 123.3 411.2)">D</text>
<text x="171.1" y="411.2" transform="rotate(90 171.1 411.2)">C</text>
<text x="218.9" y="411.3" transform="rotate(90 218.9 411.3)">B</text>
<text x="266.8" y="411.3" transform="rotate(90 266.8 411.3)">A</text>
</g>
<g font-size="2.5">
<text x="54.2" y="231" transform="rotate(90 54.2 231)">Dept.</text>
<text x="54.2" y="255" transform="rotate(90 54.2 255)">Technical reference</text>
<text x="34.2" y="289" transform="rotate(90 34.2 289)">Title</text>
<text x="44.2" y="289" transform="rotate(90 44.2 289)">Document type</text>
<text x="54.2" y="289" transform="rotate(90 54.2 289)">Created by</text>
<text x="17.2" y="350" transform="rotate(90 17.2 350)">Rev.</text>
<text x="34.2" y="350" transform="rotate(90 34.2 350)">DWG No.</text>
<text x="44.2" y="350" transform="rotate(90 44.2 350)">Document status</text>
<text x="54.2" y="350" transform="rotate(90 54.2 350)">Approved by</text>
<text x="17.2" y="360" transform="rotate(90 17.2 360)">Date of issue</text>
<text x="17.2" y="396" transform="rotate(90 17.2 396)">Sheet</text>
</g>
</svg>
